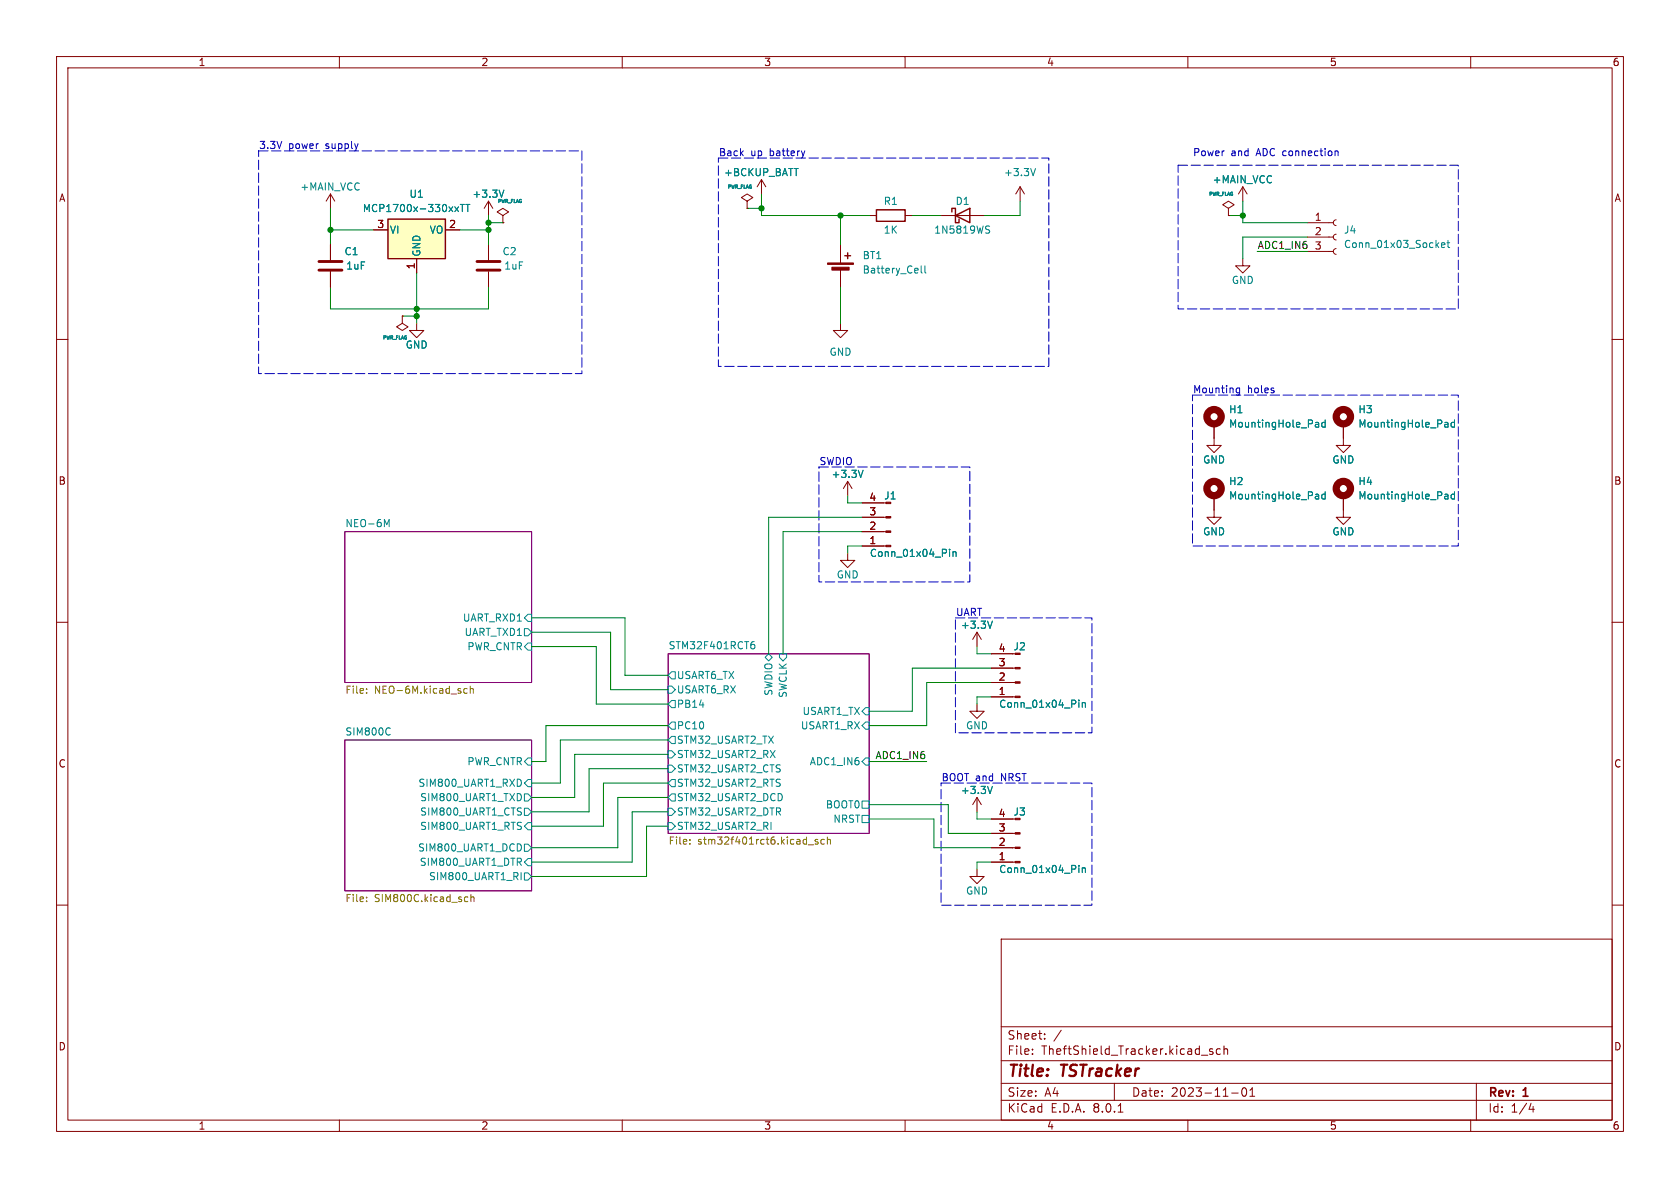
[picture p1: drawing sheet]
<svg xmlns="http://www.w3.org/2000/svg" width="297mm" height="210mm" viewBox="0 0 297 210" stroke-linecap="round" stroke-linejoin="round" font-family="sans-serif">
<g fill="none" stroke="#840000" stroke-width=".18">
<path d="M10 10h277v190h-277zM12 12h273v186h-273zM60 10v2M110 10v2M160 10v2M210 10v2M260 10v2M58.4 34.3l-.7 1.3M58.4 34.3v2.5M58.4 34.3l.8 1.3M132.1 35.6l1-.7-1-.6-1 .6 1 .7v1.2M132.1 36.8h.1"/>
<path d="M10 60h2M71.1 55.9v1.3l-1 .6 1 .6 1-.6-1-.6M71.1 55.9h.1M73.7 57.2v1.2h1.2l-1.2 1.3-1.3-1.3h1.3M86.4 43.2v2.8M86.4 48v2.8M285 60h2M10 110h2M285 110h2M10 160h2M285 160h2M177 166h108v32h-108z"/>
<path d="M60 198v2M110 198v2M160 198v2M177 194.5h108M177 191.5h108M177 187.5h108M177 181.5h108M182.5 186.3v.1M182.5 185.5v.1M184.7 183.6v.1M184.7 182.8v.1M187.6 182.1l-1.3 2"/>
<path d="M197 191.5v3M197.7 196.6h.8M210 198v2M212.4 186.5h1.1M214.4 185.5l-.4-.1-.2 .2 .1 .2 .5 .2v.3h-.6M215.7 185.5l-.4-.1-.3 .3v.4l.2 .2h.5M216.4 185.5l.2-.1 .4 .1v.9M216.4 184.9v1.5M217.7 193.2h1.2M219.7 192.4l.2-.1a.81 .81 0 0 1 .6 .6 .81 .81 0 0 1-.3 .8l-.2 .1a.81 .81 0 0 1-.3-1.4zM221 193.8h.8M221 192.7l.4-.4v1.5"/>
<path d="M260 198v2M261 191.5v6.5M270.7 195l-.4 1.1h.9M271 195.6v1"/>
</g>
<path d="M61 94h33v26.7h-33zM118.1 115.6h35.6v31.7h-35.6zM61 130.8h33v26.7h-33z" fill="none" stroke="#840084" stroke-width=".18"/>
<g fill="none" stroke="#008484" stroke-width=".18">
<path d="M68 91.8l.4 .9 .4-.9v1.3M92.7 111.1h.6l.7 .7-.7 .6h-.6zM93.3 108.6h.7v1.3h-.7l-.6-.7zM93.3 113.7h.7v1.2h-.7l-.6-.6zM118.7 118.7h.7v1.3h-.7l-.6-.6zM133 113.9h.2l.3 .3-.1 .4-.4 .1M133.3 113.4l-.3 .1M135.9 115.6l.6 .6-.6 .6-.6-.6zM137.8 115.6h1.3v.6l-.7 .6-.6-.6zM68.7 128.7l.3 .1M69 129.8l-.3 .1M91.9 137.8l.3 .5-.3 .6"/>
<path d="M93.3 134h.7v1.3h-.7l-.6-.7zM93.3 137.8h.7v1.3h-.7l-.6-.7zM118.1 121.3h.6l.7 .6-.7 .7h-.6zM118.1 124.5l.6-.7h.7v1.3h-.7zM118.1 135.3h.6l.7 .6-.7 .6h-.6zM118.1 132.7h.6l.7 .7-.7 .6h-.6zM118.7 127.6h.7v1.3h-.7l-.6-.6zM118.7 137.8h.7v1.3h-.7l-.6-.7zM118.7 130.2h.7v1.2h-.7l-.6-.6zM153 127.6h.7v1.3h-.7l-.6-.6zM153 125.1h.7v1.3h-.7l-.6-.7zM153 134h.7v1.3h-.7l-.6-.7z"/>
<path d="M91.8 152.4l.4 .6M91.9 149.2l.3 .5-.3 .7M92 145.4h.2M92 142.8l.2 .1M92.1 146.1l.1 .2-.1 .3M92.1 140.5l.1 .3-.1 .6M92.1 143.5l.1 .2-.1 .3M92.1 151.8v.5M92.1 154.2v1.3M92.7 142.9h.6l.7 .6-.7 .6h-.6zM92.7 140.3h.6l.7 .7-.7 .6h-.6zM92.7 149.2h.6l.7 .7-.7 .6h-.6z"/>
<path d="M92.7 154.3h.6l.7 .6-.7 .7h-.6zM93.3 145.4h.7v1.3h-.7l-.6-.6zM93.3 151.8h.7v1.2h-.7l-.6-.6zM118.1 142.9h.6l.7 .6-.7 .6h-.6zM118.1 145.4h.6l.7 .7-.7 .6h-.6zM118.1 141l.6-.7h.7v1.3h-.7zM152.4 144.1h1.3v1.3h-1.3zM152.4 141.6h1.3v1.3h-1.3z"/>
</g>
<g fill="none" stroke="#848400" stroke-width=".18">
<path d="M64.8 122.4v.2M64.8 121.8v.1M82.6 121.8l-.4-.1-.2 .3 .1 .5h.5M83.1 121.8l.2-.1 .3 .1 .1 .8M83.1 121.3v1.3M64.8 158.6v.1M64.8 159.3v.1M82.3 158.5l.4 .1M82.7 159.3l-.4 .1M83.3 158.7l.1-.2 .3 .1 .1 .8M83.3 158.1v1.3M122 149.1v.1"/>
<path d="M122 148.4v.2M142.9 149.3h1M144.6 148.4h-.3l-.2 .2 .1 .1 .4 .2v.3h-.5M145.7 148.4h-.3l-.3 .2 .1 .6h.5M146.3 148.5l.2-.1h.3v.8M146.3 148v1.2"/>
</g>
<path d="M84.3 46.2h4.1M84.3 47.8h4.1" fill="none" stroke="#840000" stroke-width=".51"/>
<path d="M68.6 38.7h10.1v7h-10.1z" fill="#ffffc2"/>
<path d="M68.6 38.7h10.1v7h-10.1zM154.9 37.1h5.1v2h-5.1zM168.3 37.5v-.7h.6v2.6h.6v-.7M168.9 38.1l2.5-1.3v2.6zM149.4 45.2h1M149.9 44.7v1" fill="none" stroke="#840000" stroke-width=".25"/>
<g fill="none" stroke="#840000" stroke-width=".18">
<path d="M86.4 35.6l-.8 1.2M86.4 35.6v2.5M86.4 35.6l.7 1.2M88.9 38.1l-1-.6 1-.7 1 .7-1 .6v1.3M88.9 39.4h.1M132.1 36.8h.1M134.6 31.8l-.7 1.2M134.6 31.8v2.5M134.6 31.8l.8 1.2M153.7 38.1h1.2M160 38.1h1.3M166.4 38.1h7.6"/>
<path d="M180.3 33l-.7 1.3M180.3 33v2.6M180.3 33l.8 1.3M217.2 36.8l1-.6-1-.6-1 .6 1 .6v1.3M217.2 38.1h.1M219.7 33l-.8 1.3M219.7 33v2.6M219.7 33l.8 1.3M231.1 39.4h4.6M236.2 38.9l-.3 .1-.2 .4 .2 .3 .3 .2M58.4 43.2v2.8M58.4 48v2.8"/>
<path d="M66 40.6h2.6M71.1 55.9h.1M73.7 45.7v2.6M78.7 40.6h2.6M148.6 57.2v1.2h1.3l-1.3 1.3-1.3-1.3h1.3M148.6 43.2v3.3M148.6 47.5v3.3M219.7 45.7v1.3h1.3l-1.3 1.3-1.3-1.3h1.3M231.1 44.5h4.6M231.1 41.9h4.6M236.2 43.9l-.3 .2-.2 .4 .2 .3 .3 .2M236.2 41.4l-.3 .2-.2 .3 .2 .4 .3 .1"/>
<path d="M214.6 74.9v3.8h1.3l-1.3 1.3-1.2-1.3h1.2M237.5 74.9v3.8h1.3l-1.3 1.3-1.3-1.3h1.3M149.9 97.8v1.3h1.2l-1.2 1.2-1.3-1.2h1.3M149.9 85.1l-.8 1.3M149.9 85.1v2.5M149.9 85.1l.7 1.3M152.4 91.4h4.2M152.4 94h4.2M152.4 96.5h4.2M152.4 88.9h3.8M214.6 87.6v3.8h1.3l-1.3 1.3-1.2-1.3h1.2M237.5 87.6v3.8h1.3l-1.3 1.3-1.3-1.3h1.3"/>
<path d="M172.7 111.8l-.7 1.2M172.7 111.8v2.5M172.7 111.8l.8 1.2M175.3 118.1h4.2M175.3 115.6h3.8M172.7 124.5v1.2h1.3l-1.3 1.3-1.3-1.3h1.3M175.3 120.7h4.2M175.3 123.2h4.2M172.7 153.7v1.2h1.3l-1.3 1.3-1.3-1.3h1.3M172.7 141v2.5M172.7 141l-.7 1.2M172.7 141l.8 1.2"/>
<path d="M175.3 147.3h4.2M175.3 149.9h4.2M175.3 152.4h4.2M175.3 144.8h3.8"/>
</g>
<g fill="none" stroke="#008484" stroke-width=".18">
<path d="M80.4 36.6l.7 .8M81.1 36.6l-.7 .8M81.4 36.1h.7M81.7 36.1v1.3M82.3 36.1h.8M82.7 36.1v1.3M89.1 33.6l-.4 1.3M174.5 39.9l.5 .1M183.1 29.8l-.5 1.3M162.9 47v1.1l.1 .2M163.5 47v1.1l.2 .2M174.5 40.6l.3 .1 .2 .3-.3 .2h-.3"/>
<path d="M254.8 43.3l.6-.1v-.2l-.4-.1-.2 .2 .1 .6h.5M255.8 42.9h.5M256 42.5v1.1l.3 .2M232.7 74.7h.4v.8M233.1 75.4l-.4 .1M233.1 75h-.4M234.3 74.7h-.4l-.2 .2 .1 .5h.5M234.3 74.2v1.3M255.6 74.7h.2l.2 .1v.7M256 75.4l-.4 .1M256 75h-.4M257.1 74.7h-.3l-.3 .2 .2 .5h.4"/>
<path d="M257.1 74.2v1.3M152.6 83.1l-.4 1.3M167.9 97.1v.1M167.9 97.5v.9M168.5 97.5v.9M168.5 97.6l.2-.1 .3 .1v.8M232.7 87.4h.4v.8M233.1 88.1l-.4 .1M233.1 87.7h-.4M234.3 86.9v1.3M234.3 87.4h-.4l-.2 .2 .1 .5h.5M255.6 87.4h.2l.2 .1v.7"/>
<path d="M256 88.1l-.4 .1M256 87.7h-.4M257.1 86.9v1.3M257.1 87.4h-.3l-.3 .2 .2 .5h.4M175.4 109.8l-.4 1.3M175.4 139l-.4 1.3M190.7 123.8v.1M190.7 124.2v.8M191.3 124.2v.8M191.3 124.3l.2-.1 .3 .1 .1 .7M190.7 153v.1M190.7 153.4v.8"/>
<path d="M191.3 153.4v.8M191.3 153.5l.2-.1 .3 .1 .1 .7"/>
</g>
<g fill="none" stroke="#840000" stroke-width="1.3">
<circle cx="214.6" cy="73.7" r="1.27"/>
<circle cx="237.5" cy="73.7" r="1.27"/>
<circle cx="214.6" cy="86.4" r="1.27"/>
<circle cx="237.5" cy="86.4" r="1.27"/>
</g>
<g fill="#840000" stroke="#840000" stroke-width=".18">
<path d="M146.3 46.5h4.6v.2h-4.6z"/>
<path d="M147.1 47.2h3v.6h-3z"/>
<path d="M179.5 118h.8v.2h-.8z"/>
<path d="M179.5 120.5h.8v.3h-.8z"/>
<path d="M179.5 123.1h.8v.2h-.8z"/>
<path d="M179.5 147.2h.8v.2h-.8z"/>
<path d="M179.5 149.7h.8v.3h-.8z"/>
<path d="M179.5 152.3h.8v.2h-.8z"/>
<path d="M156.6 91.3h.9v.3h-.9z"/>
<path d="M156.6 93.9h.9v.2h-.9z"/>
<path d="M156.6 96.4h.9v.2h-.9z"/>
</g>
<path d="M56.4 46.2h4.1M56.4 47.8h4.1" fill="none" stroke="#840000" stroke-width=".51"/>
<path d="M142.3 26.7l-.3 .8M236.1 26.7h.4l.1 .8M218.6 69.3l.2 .1h.3M219.1 68.6v1l-.2 .3-.3-.1M219.1 68.7l-.3-.1-.2 .1" fill="none" stroke="#0000c2" stroke-width=".18"/>
<path d="M45.7 26.7h57.2v39.3h-57.2zM127 27.9h58.4v36.9h-58.4zM208.3 29.2h49.5v25.4h-49.5zM210.8 69.9h47v26.6h-47zM144.8 82.6h26.6v20.3h-26.6zM168.9 109.2h24.1v20.3h-24.1zM166.4 138.4h26.6v21.6h-26.6z" fill="none" stroke="#0000c2" stroke-width=".18" stroke-dasharray="1.7 .6"/>
<g fill="none" stroke="#008400" stroke-width=".18">
<path d="M58.4 36.8v6.4M86.4 38.1v5.1M86.4 39.4h2.5M132.1 36.8h2.5M134.6 34.3v3.8h19.1M148.6 38.1v5.1M161.3 38.1h5.1M180.3 35.6v2.5h-6.3M217.2 38.1h2.5M219.7 35.6v3.8h11.4M58.4 50.8v3.8h28v-3.8M58.4 40.6h7.6"/>
<path d="M71.1 55.9h2.6M73.7 48.3v8.9M81.3 40.6h5.1M148.6 50.8v6.4M222.2 44.5h8.9M231.1 41.9h-11.4v3.8M149.9 87.6v1.3h2.5M152.4 94h-14v21.6M152.4 91.4h-16.5v24.2M152.4 96.5h-2.5v1.3M94 109.2h16.5v10.2h7.6M94 114.3h11.4v10.2h12.7"/>
<path d="M94 111.8h13.9v10.1h10.2M172.7 114.3v1.3h2.6M175.3 118.1h-14v7.6h-7.6M118.1 135.9h-14v7.6h-10.1M118.1 128.3h-21.6v6.3h-2.5M118.1 133.4h-16.5v7.6h-7.6M118.1 138.4h-11.4v7.7h-12.7M118.1 130.8h-19v7.6h-5.1M153.7 134.6h10.1M175.3 120.7h-11.5v7.6h-10.1M175.3 123.2h-2.6v1.3M118.1 143.5h-6.3v8.9h-17.8"/>
<path d="M118.1 141h-8.9v8.9h-15.2M118.1 146.1h-3.8v8.8h-20.3M153.7 144.8h11.4v5.1h10.2M153.7 142.2h13.9v5.1h7.7M172.7 143.5v1.3h2.6M175.3 152.4h-2.6v1.3"/>
</g>
<g fill="#008400" stroke="#008400" stroke-width=".18">
<circle cx="86.4" cy="39.4" r=".46"/>
<circle cx="86.4" cy="40.6" r=".46"/>
<circle cx="73.7" cy="54.6" r=".46"/>
<circle cx="73.7" cy="55.9" r=".46"/>
<circle cx="58.4" cy="40.6" r=".46"/>
<circle cx="148.6" cy="38.1" r=".46"/>
<circle cx="134.6" cy="36.8" r=".46"/>
<circle cx="219.7" cy="38.1" r=".46"/>
</g>
<g font-size="2.8" fill="#840000">
<text x="178" y="190.9">Title:</text>
<text x="187.7" y="190.9">TSTracker</text>
</g>
<g font-size="2.1" fill="#840000">
<text x="178" y="184">Sheet:</text>
<text x="178" y="186.7">File:</text>
<text x="184.1" y="186.7">TheftShield_Tracker.kicad_sch</text>
<text x="178" y="196.9">KiCad</text>
<text x="178" y="194.1">Size:</text>
<text x="184.7" y="194.1">A4</text>
<text x="185.7" y="196.9">E.D.A.</text>
<text x="193.3" y="196.9">8.0.1</text>
<text x="200" y="194.1">Date:</text>
<text x="207" y="194.1">2023-11-01</text>
<text x="263" y="194.3">Rev:</text>
<text x="263" y="196.9">Id:</text>
<text x="267.1" y="196.9">1/4</text>
<text x="269.4" y="194.3">1</text>
</g>
<g font-size="1.8" fill="#840000">
<text x="35" y="11.9">1</text>
<text x="85" y="11.9">2</text>
<text x="135" y="11.9">3</text>
<text x="185" y="11.9">4</text>
<text x="235" y="11.9">5</text>
<text x="285" y="11.9">6</text>
<text x="10.3" y="35.9">A</text>
<text x="285.3" y="35.9">A</text>
<text x="66.6" y="40.4">3</text>
<text x="79.3" y="40.4">2</text>
<text x="232.3" y="39.1">1</text>
<text x="232.3" y="41.7">2</text>
<text x="73.4" y="47.7" transform="rotate(-90 73.4 47.7)">1</text>
<text x="232.3" y="44.2">3</text>
<text x="10.3" y="85.9">B</text>
<text x="153.6" y="88.6">4</text>
<text x="285.3" y="85.9">B</text>
<text x="153.6" y="93.7">2</text>
<text x="153.6" y="91.2">3</text>
<text x="153.6" y="96.3">1</text>
<text x="176.5" y="117.9">3</text>
<text x="176.5" y="115.3">4</text>
<text x="176.5" y="122.9">1</text>
<text x="176.5" y="120.4">2</text>
<text x="10.3" y="135.9">C</text>
<text x="285.3" y="135.9">C</text>
<text x="176.5" y="149.6">2</text>
<text x="176.5" y="147.1">3</text>
<text x="176.5" y="144.5">4</text>
<text x="176.5" y="152.1">1</text>
<text x="10.3" y="185.9">D</text>
<text x="285.3" y="185.9">D</text>
<text x="35" y="199.9">1</text>
<text x="85" y="199.9">2</text>
<text x="135" y="199.9">3</text>
<text x="185" y="199.9">4</text>
<text x="235" y="199.9">5</text>
<text x="285" y="199.9">6</text>
</g>
<g font-size="1.8" fill="#0000c2">
<text x="45.7" y="26.4">3.3V</text>
<text x="51" y="26.4">power</text>
<text x="57.7" y="26.4">supply</text>
<text x="127" y="27.7">Back</text>
<text x="132.7" y="27.7">up</text>
<text x="136.2" y="27.7">battery</text>
<text x="210.8" y="27.7">Power</text>
<text x="217.6" y="27.7">and</text>
<text x="222.2" y="27.7">ADC connection</text>
<text x="210.8" y="69.6">Mounting</text>
<text x="220.5" y="69.6">holes</text>
<text x="144.8" y="82.3">SWDIO</text>
<text x="168.9" y="109">UART</text>
<text x="166.4" y="138.2">BOOT and</text>
<text x="177.1" y="138.2">NRST</text>
</g>
<g font-size="1.8" fill="#008484">
<text x="53" y="33.9">+MAIN_VCC</text>
<text x="72.3" y="35.2">U1</text>
<text x="83.4" y="35.2">+3.3V</text>
<text x="127.9" y="31.3">+BCKUP_BATT</text>
<text x="177.4" y="31.3">+3.3V</text>
<text x="214.3" y="32.6">+MAIN_VCC</text>
<text x="64" y="37.7">MCP1700x-330xxTT</text>
<text x="68.8" y="41.5">VI</text>
<text x="75.9" y="41.5">VO</text>
<text x="156.1" y="36.4">R1</text>
<text x="156.1" y="41.5">1K</text>
<text x="165.1" y="41.5">1N5819WS</text>
<text x="168.8" y="36.4">D1</text>
<text x="237.5" y="41.5">J4</text>
<text x="60.8" y="45.3">C1</text>
<text x="61.1" y="47.9">1uF</text>
<text x="74.5" y="45.5" transform="rotate(-90 74.5 45.5)">GND</text>
<text x="88.7" y="45.3">C2</text>
<text x="89.1" y="47.9">1uF</text>
<text x="152.4" y="46">BT1</text>
<text x="237.5" y="44">Conn_01x03_Socket</text>
<text x="152.4" y="48.6">Battery_Cell</text>
<text x="217.7" y="50.4">GND</text>
<text x="71.6" y="61.8">GND</text>
<text x="146.6" y="63.1">GND</text>
<text x="217.2" y="73.3">H1</text>
<text x="217.2" y="75.8">MountingHole_Pad</text>
<text x="240" y="73.3">H3</text>
<text x="240" y="75.8">MountingHole_Pad</text>
<text x="212.6" y="82.1">GND</text>
<text x="235.5" y="82.1">GND</text>
<text x="146.9" y="84.7">+3.3V</text>
<text x="156.2" y="88.5">J1</text>
<text x="217.2" y="86">H2</text>
<text x="217.2" y="88.5">MountingHole_Pad</text>
<text x="240" y="86">H4</text>
<text x="240" y="88.5">MountingHole_Pad</text>
<text x="61" y="93.3">NEO-6M</text>
<text x="212.6" y="94.8">GND</text>
<text x="235.5" y="94.8">GND</text>
<text x="153.7" y="98.7">Conn_01x04_Pin</text>
<text x="147.8" y="102.5">GND</text>
<text x="81.7" y="110.1">UART_RXD1</text>
<text x="82" y="112.6">UART_TXD1</text>
<text x="169.8" y="111.4">+3.3V</text>
<text x="82.5" y="115.2">PWR_CNTR</text>
<text x="118.1" y="114.9">STM32F401RCT6</text>
<text x="179.1" y="115.2">J2</text>
<text x="119.6" y="120.2">USART6_TX</text>
<text x="119.6" y="122.8">USART6_RX</text>
<text x="119.6" y="125.3">PB14</text>
<text x="136.8" y="123.1" transform="rotate(-90 136.8 123.1)">SWDIO</text>
<text x="139.3" y="123.5" transform="rotate(-90 139.3 123.5)">SWCLK</text>
<text x="176.5" y="125.3">Conn_01x04_Pin</text>
<text x="61" y="130.1">SIM800C</text>
<text x="119.6" y="129.1">PC10</text>
<text x="119.6" y="131.7">STM32_USART2_TX</text>
<text x="141.5" y="129.1">USART1_RX</text>
<text x="141.8" y="126.6">USART1_TX</text>
<text x="170.7" y="129.1">GND</text>
<text x="82.5" y="135.5">PWR_CNTR</text>
<text x="119.6" y="136.8">STM32_USART2_CTS</text>
<text x="119.6" y="134.2">STM32_USART2_RX</text>
<text x="143.1" y="135.5">ADC1_IN6</text>
<text x="73.9" y="139.3">SIM800_UART1_RXD</text>
<text x="74.2" y="141.8">SIM800_UART1_TXD</text>
<text x="119.6" y="139.3">STM32_USART2_RTS</text>
<text x="119.6" y="141.8">STM32_USART2_DCD</text>
<text x="145.9" y="143.1">BOOT0</text>
<text x="169.8" y="140.6">+3.3V</text>
<text x="74.2" y="146.9">SIM800_UART1_RTS</text>
<text x="74.2" y="144.4">SIM800_UART1_CTS</text>
<text x="119.6" y="144.4">STM32_USART2_DTR</text>
<text x="119.6" y="146.9">STM32_USART2_RI</text>
<text x="147.2" y="145.6">NRST</text>
<text x="179.1" y="144.4">J3</text>
<text x="73.8" y="150.7">SIM800_UART1_DCD</text>
<text x="74.1" y="153.3">SIM800_UART1_DTR</text>
<text x="75.7" y="155.8">SIM800_UART1_RI</text>
<text x="176.5" y="154.5">Conn_01x04_Pin</text>
<text x="170.7" y="158.3">GND</text>
</g>
<g font-size="1.8">
<text x="222.2" y="44.1">ADC1_IN6</text>
<text x="154.7" y="134.3">ADC1_IN6</text>
</g>
<g font-size="1.8" fill="#848400">
<text x="61" y="123">File:</text>
<text x="66.2" y="123">NEO-6M.kicad_sch</text>
<text x="118.1" y="149.6">File:</text>
<text x="123.3" y="149.6">stm32f401rct6.kicad_sch</text>
<text x="61" y="159.8">File:</text>
<text x="66.2" y="159.8">SIM800C.kicad_sch</text>
</g>
<g font-size=".8" fill="#008484">
<text x="128.5" y="33.5">PWR_FLAG</text>
<text x="213.6" y="34.8">PWR_FLAG</text>
<text x="87.9" y="36.1">PWR_FLAG</text>
<text x="67.6" y="60.2">PWR_FLAG</text>
</g>
</svg>
